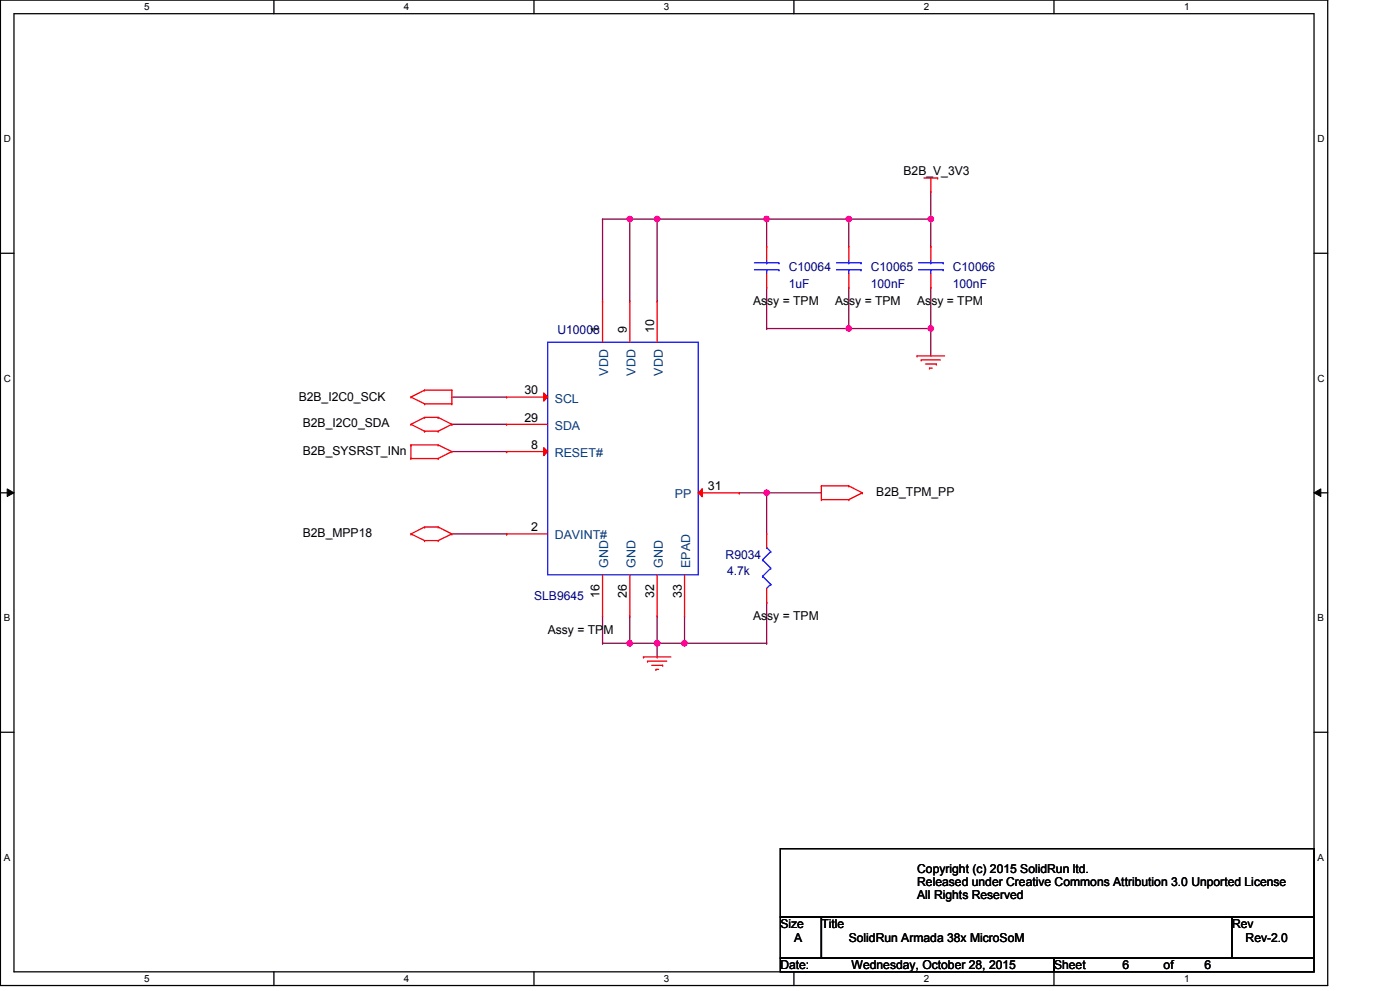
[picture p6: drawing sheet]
<svg xmlns="http://www.w3.org/2000/svg" width="420mm" height="297mm" viewBox="0 0 420 297" stroke-linecap="round" stroke-linejoin="round" font-family="sans-serif">
<path d="M.1 0h398.2v295.4h-398.2zM4.2 4.1h390v287.2h-390z" fill="none" stroke="#000" stroke-width=".38"/>
<g fill="#fff">
<path d="M43.2 .5h1.6v3.2h-1.6z"/>
<path d="M43.2 291.7h1.6v3.2h-1.6z"/>
</g>
<path d="M82.2 0v4.1M82.2 291.3v4.1" fill="none" stroke="#000" stroke-width=".38"/>
<g fill="#fff">
<path d="M121.2 .5h1.6v3.2h-1.6z"/>
<path d="M121.2 291.7h1.6v3.2h-1.6z"/>
</g>
<path d="M160.2 0v4.1M160.2 291.3v4.1" fill="none" stroke="#000" stroke-width=".38"/>
<g fill="#fff">
<path d="M199.2 .5h1.6v3.2h-1.6z"/>
<path d="M199.2 291.7h1.6v3.2h-1.6z"/>
</g>
<path d="M238.2 0v4.1M238.2 291.3v4.1" fill="none" stroke="#000" stroke-width=".38"/>
<g fill="#fff">
<path d="M277.2 .5h1.6v3.2h-1.6z"/>
<path d="M277.2 291.7h1.6v3.2h-1.6z"/>
</g>
<path d="M316.2 0v4.1M316.2 291.3v4.1" fill="none" stroke="#000" stroke-width=".38"/>
<g fill="#fff">
<path d="M355.2 .5h1.6v3.2h-1.6z"/>
<path d="M355.2 291.7h1.6v3.2h-1.6z"/>
<path d="M1.2 40h2.1v3.3h-2.1z"/>
<path d="M395.3 40h2.1v3.3h-2.1z"/>
<path d="M1.2 111.8h2.1v3.3h-2.1z"/>
<path d="M395.3 111.8h2.1v3.3h-2.1z"/>
</g>
<path d="M.1 75.9h4.1M394.2 75.9h4.1" fill="none" stroke="#000" stroke-width=".38"/>
<g fill="#fff">
<path d="M1.2 183.6h1.9v3.2h-1.9z"/>
<path d="M395.3 183.6h1.9v3.2h-1.9z"/>
</g>
<path d="M.1 147.7h4.1M394.2 147.7h4.1" fill="none" stroke="#000" stroke-width=".38"/>
<path d="M2.2 146.5l2 1.2-2 1.1zM394.2 147.7l2-1.2v2.3z" fill="#000"/>
<path d="M2.2 146.5l2 1.2-2 1.1zM394.2 147.7l2-1.2v2.3z" fill="none" stroke="#000" stroke-width=".3"/>
<g fill="#fff">
<path d="M1.1 255.4h2v3.2h-2z"/>
<path d="M395.2 255.4h2v3.2h-2z"/>
</g>
<path d="M.1 219.5h4.1M394.2 219.5h4.1" fill="none" stroke="#000" stroke-width=".38"/>
<path d="M180.8 65.7v24.6" fill="none" stroke="#800040" stroke-width=".38"/>
<circle cx="180.8" cy="65.7" r=".19" fill="#800040"/>
<path d="M180.8 65.7h8.1" fill="none" stroke="#800040" stroke-width=".38"/>
<circle cx="188.9" cy="65.7" r=".19" fill="#800040"/>
<path d="M279.2 65.7v8.1" fill="none" stroke="#800040" stroke-width=".38"/>
<circle cx="279.2" cy="73.8" r=".19" fill="#800040"/>
<path d="M254.6 65.7v8.1" fill="none" stroke="#800040" stroke-width=".38"/>
<circle cx="254.6" cy="65.7" r=".19" fill="#800040"/>
<path d="M254.6 65.7h24.6" fill="none" stroke="#800040" stroke-width=".38"/>
<circle cx="279.2" cy="65.7" r=".19" fill="#800040"/>
<path d="M230 65.7v8.1" fill="none" stroke="#800040" stroke-width=".38"/>
<circle cx="230" cy="65.7" r=".19" fill="#800040"/>
<path d="M230 65.7h24.6" fill="none" stroke="#800040" stroke-width=".38"/>
<circle cx="254.6" cy="65.7" r=".19" fill="#800040"/>
<circle cx="254.6" cy="65.6" r=".78" fill="#f0f"/>
<circle cx="254.6" cy="65.6" r=".78" fill="none" stroke="#f0f" stroke-width=".38"/>
<path d="M188.9 65.7v24.6" fill="none" stroke="#800040" stroke-width=".38"/>
<circle cx="188.9" cy="65.7" r=".19" fill="#800040"/>
<circle cx="188.9" cy="65.6" r=".78" fill="#f0f"/>
<circle cx="188.9" cy="65.6" r=".78" fill="none" stroke="#f0f" stroke-width=".38"/>
<path d="M188.9 65.7h8.2" fill="none" stroke="#800040" stroke-width=".38"/>
<circle cx="197.1" cy="65.7" r=".19" fill="#800040"/>
<path d="M197.1 65.7v24.6" fill="none" stroke="#800040" stroke-width=".38"/>
<circle cx="197.1" cy="65.7" r=".19" fill="#800040"/>
<path d="M197.1 65.7h32.9" fill="none" stroke="#800040" stroke-width=".38"/>
<circle cx="230" cy="65.7" r=".19" fill="#800040"/>
<circle cx="197.2" cy="65.6" r=".8" fill="#f0f"/>
<circle cx="197.2" cy="65.6" r=".8" fill="none" stroke="#f0f" stroke-width=".38"/>
<circle cx="230" cy="65.6" r=".78" fill="#f0f"/>
<circle cx="230" cy="65.6" r=".78" fill="none" stroke="#f0f" stroke-width=".38"/>
<path d="M230 86.1v12.4" fill="none" stroke="#800040" stroke-width=".38"/>
<circle cx="230" cy="98.5" r=".19" fill="#800040"/>
<path d="M230 98.5h24.6" fill="none" stroke="#800040" stroke-width=".38"/>
<circle cx="254.6" cy="98.5" r=".19" fill="#800040"/>
<circle cx="254.6" cy="98.4" r=".79" fill="#f0f"/>
<circle cx="254.6" cy="98.4" r=".79" fill="none" stroke="#f0f" stroke-width=".38"/>
<path d="M279.2 86.1v12.4" fill="none" stroke="#800040" stroke-width=".38"/>
<circle cx="279.2" cy="86.1" r=".19" fill="#800040"/>
<circle cx="279.2" cy="98.4" r=".8" fill="#f0f"/>
<circle cx="279.2" cy="98.4" r=".8" fill="none" stroke="#f0f" stroke-width=".38"/>
<path d="M254.6 86.1v12.4" fill="none" stroke="#800040" stroke-width=".38"/>
<circle cx="254.6" cy="98.5" r=".19" fill="#800040"/>
<path d="M254.6 98.5h24.6" fill="none" stroke="#800040" stroke-width=".38"/>
<circle cx="279.2" cy="98.5" r=".19" fill="#800040"/>
<path d="M180.8 184.6v8.2" fill="none" stroke="#800040" stroke-width=".38"/>
<circle cx="180.8" cy="192.8" r=".19" fill="#800040"/>
<path d="M180.8 192.8h8.1" fill="none" stroke="#800040" stroke-width=".38"/>
<circle cx="188.9" cy="192.8" r=".19" fill="#800040"/>
<path d="M197.1 192.8v4.1" fill="none" stroke="#800040" stroke-width=".38"/>
<circle cx="197.1" cy="196.9" r=".19" fill="#800040"/>
<path d="M197.1 184.6v8.2" fill="none" stroke="#800040" stroke-width=".38"/>
<circle cx="197.1" cy="192.8" r=".19" fill="#800040"/>
<path d="M188.9 184.6v8.2" fill="none" stroke="#800040" stroke-width=".38"/>
<circle cx="188.9" cy="192.8" r=".19" fill="#800040"/>
<circle cx="188.9" cy="192.8" r=".79" fill="#f0f"/>
<circle cx="188.9" cy="192.8" r=".79" fill="none" stroke="#f0f" stroke-width=".38"/>
<path d="M188.9 192.8h8.2" fill="none" stroke="#800040" stroke-width=".38"/>
<circle cx="197.1" cy="192.8" r=".19" fill="#800040"/>
<path d="M279.2 98.5v8.2" fill="none" stroke="#800040" stroke-width=".38"/>
<circle cx="279.2" cy="98.5" r=".19" fill="#800040"/>
<path d="M279.2 57.4v8.3" fill="none" stroke="#800040" stroke-width=".38"/>
<circle cx="279.2" cy="65.7" r=".19" fill="#800040"/>
<circle cx="279.2" cy="65.6" r=".79" fill="#f0f"/>
<circle cx="279.2" cy="65.6" r=".79" fill="none" stroke="#f0f" stroke-width=".38"/>
<path d="M135.6 119h16.4" fill="none" stroke="#800040" stroke-width=".38"/>
<circle cx="135.6" cy="119" r=".19" fill="#800040"/>
<path d="M135.6 127.2h16.4" fill="none" stroke="#800040" stroke-width=".38"/>
<circle cx="135.6" cy="127.2" r=".19" fill="#800040"/>
<path d="M135.6 135.3h16.4" fill="none" stroke="#800040" stroke-width=".38"/>
<circle cx="152" cy="135.3" r=".19" fill="#800040"/>
<path d="M221.8 147.7h8.2" fill="none" stroke="#800040" stroke-width=".38"/>
<circle cx="221.8" cy="147.7" r=".19" fill="#800040"/>
<path d="M230 147.7v12.3" fill="none" stroke="#800040" stroke-width=".38"/>
<circle cx="230" cy="147.7" r=".19" fill="#800040"/>
<circle cx="230" cy="147.7" r=".78" fill="#f0f"/>
<circle cx="230" cy="147.7" r=".78" fill="none" stroke="#f0f" stroke-width=".38"/>
<path d="M230 180.5v12.3" fill="none" stroke="#800040" stroke-width=".38"/>
<circle cx="230" cy="180.5" r=".19" fill="#800040"/>
<path d="M197.1 192.8h8.3" fill="none" stroke="#800040" stroke-width=".38"/>
<circle cx="205.4" cy="192.8" r=".19" fill="#800040"/>
<circle cx="197.1" cy="192.8" r=".81" fill="#f0f"/>
<circle cx="197.1" cy="192.8" r=".81" fill="none" stroke="#f0f" stroke-width=".38"/>
<circle cx="205.3" cy="192.8" r=".8" fill="#f0f"/>
<circle cx="205.3" cy="192.8" r=".8" fill="none" stroke="#f0f" stroke-width=".38"/>
<path d="M230 147.7h16.4" fill="none" stroke="#800040" stroke-width=".38"/>
<circle cx="230" cy="147.7" r=".19" fill="#800040"/>
<path d="M205.4 184.6v8.2" fill="none" stroke="#800040" stroke-width=".38"/>
<circle cx="205.4" cy="192.8" r=".19" fill="#800040"/>
<path d="M205.4 192.8h24.6" fill="none" stroke="#800040" stroke-width=".38"/>
<circle cx="230" cy="192.8" r=".19" fill="#800040"/>
<path d="M135.6 160h16.4" fill="none" stroke="#800040" stroke-width=".38"/>
<circle cx="152" cy="160" r=".19" fill="#800040"/>
<path d="M127.4 116.9h8.2" fill="none" stroke="#f00" stroke-width=".38"/>
<circle cx="127.4" cy="116.9" r=".19" fill="#f00"/>
<path d="M127.4 116.9l-4.1 2.1" fill="none" stroke="#f00" stroke-width=".38"/>
<circle cx="123.3" cy="119" r=".19" fill="#f00"/>
<path d="M123.3 119l4.1 2" fill="none" stroke="#f00" stroke-width=".38"/>
<circle cx="127.4" cy="121" r=".19" fill="#f00"/>
<path d="M127.4 121h8.2" fill="none" stroke="#f00" stroke-width=".38"/>
<circle cx="135.6" cy="121" r=".19" fill="#f00"/>
<path d="M135.6 116.9v4.1" fill="none" stroke="#f00" stroke-width=".38"/>
<circle cx="135.6" cy="116.9" r=".19" fill="#f00"/>
<path d="M123.3 127.2l4.1 2" fill="none" stroke="#f00" stroke-width=".38"/>
<circle cx="127.4" cy="129.2" r=".19" fill="#f00"/>
<path d="M127.4 129.2h4" fill="none" stroke="#f00" stroke-width=".38"/>
<circle cx="131.4" cy="129.2" r=".19" fill="#f00"/>
<path d="M135.6 127.2l-4.2 2" fill="none" stroke="#f00" stroke-width=".38"/>
<circle cx="135.6" cy="127.2" r=".19" fill="#f00"/>
<path d="M131.4 125.1l4.2 2.1" fill="none" stroke="#f00" stroke-width=".38"/>
<circle cx="131.4" cy="125.1" r=".19" fill="#f00"/>
<path d="M127.4 125.1h4" fill="none" stroke="#f00" stroke-width=".38"/>
<circle cx="127.4" cy="125.1" r=".19" fill="#f00"/>
<path d="M127.4 125.1l-4.1 2.1" fill="none" stroke="#f00" stroke-width=".38"/>
<circle cx="123.3" cy="127.2" r=".19" fill="#f00"/>
<path d="M131.4 133.3l4.2 2" fill="none" stroke="#f00" stroke-width=".38"/>
<circle cx="131.4" cy="133.3" r=".19" fill="#f00"/>
<path d="M123.3 133.3h8.1" fill="none" stroke="#f00" stroke-width=".38"/>
<circle cx="123.3" cy="133.3" r=".19" fill="#f00"/>
<path d="M123.3 133.3v4.1" fill="none" stroke="#f00" stroke-width=".38"/>
<circle cx="123.3" cy="137.4" r=".19" fill="#f00"/>
<path d="M123.3 137.4h8.1" fill="none" stroke="#f00" stroke-width=".38"/>
<circle cx="131.4" cy="137.4" r=".19" fill="#f00"/>
<path d="M135.6 135.3l-4.2 2.1" fill="none" stroke="#f00" stroke-width=".38"/>
<circle cx="135.6" cy="135.3" r=".19" fill="#f00"/>
<path d="M246.4 149.7h8.2" fill="none" stroke="#f00" stroke-width=".38"/>
<circle cx="254.6" cy="149.7" r=".19" fill="#f00"/>
<path d="M258.7 147.7l-4.1 2" fill="none" stroke="#f00" stroke-width=".38"/>
<circle cx="258.7" cy="147.7" r=".19" fill="#f00"/>
<path d="M254.6 145.6l4.1 2.1" fill="none" stroke="#f00" stroke-width=".38"/>
<circle cx="254.6" cy="145.6" r=".19" fill="#f00"/>
<path d="M246.4 145.6h8.2" fill="none" stroke="#f00" stroke-width=".38"/>
<circle cx="246.4" cy="145.6" r=".19" fill="#f00"/>
<path d="M246.4 145.6v4.1" fill="none" stroke="#f00" stroke-width=".38"/>
<circle cx="246.4" cy="149.7" r=".19" fill="#f00"/>
<path d="M123.3 160l4.1 2" fill="none" stroke="#f00" stroke-width=".38"/>
<circle cx="127.4" cy="162" r=".19" fill="#f00"/>
<path d="M127.4 162h4" fill="none" stroke="#f00" stroke-width=".38"/>
<circle cx="131.4" cy="162" r=".19" fill="#f00"/>
<path d="M135.6 160l-4.2 2" fill="none" stroke="#f00" stroke-width=".38"/>
<circle cx="135.6" cy="160" r=".19" fill="#f00"/>
<path d="M131.4 157.9l4.2 2.1" fill="none" stroke="#f00" stroke-width=".38"/>
<circle cx="131.4" cy="157.9" r=".19" fill="#f00"/>
<path d="M127.4 157.9h4" fill="none" stroke="#f00" stroke-width=".38"/>
<circle cx="127.4" cy="157.9" r=".19" fill="#f00"/>
<path d="M127.4 157.9l-4.1 2.1" fill="none" stroke="#f00" stroke-width=".38"/>
<circle cx="123.3" cy="160" r=".19" fill="#f00"/>
<path d="M275.1 106.7h8.3" fill="none" stroke="#f00" stroke-width=".38"/>
<circle cx="275.1" cy="106.7" r=".19" fill="#f00"/>
<path d="M276.4 107.9h5.7" fill="none" stroke="#f00" stroke-width=".38"/>
<circle cx="276.4" cy="107.9" r=".19" fill="#f00"/>
<path d="M277.6 109.1h3.3" fill="none" stroke="#f00" stroke-width=".38"/>
<circle cx="280.9" cy="109.1" r=".19" fill="#f00"/>
<path d="M278.8 110.3h.9" fill="none" stroke="#f00" stroke-width=".38"/>
<circle cx="278.8" cy="110.3" r=".19" fill="#f00"/>
<path d="M193 196.9h8.3" fill="none" stroke="#f00" stroke-width=".38"/>
<circle cx="193" cy="196.9" r=".19" fill="#f00"/>
<path d="M194.3 198.2h5.7" fill="none" stroke="#f00" stroke-width=".38"/>
<circle cx="194.3" cy="198.2" r=".19" fill="#f00"/>
<path d="M195.5 199.4h3.3" fill="none" stroke="#f00" stroke-width=".38"/>
<circle cx="198.8" cy="199.4" r=".19" fill="#f00"/>
<path d="M196.8 200.6h.8" fill="none" stroke="#f00" stroke-width=".38"/>
<circle cx="196.8" cy="200.6" r=".19" fill="#f00"/>
<path d="M279.2 53.3v4.1" fill="none" stroke="#f00" stroke-width=".38"/>
<circle cx="279.2" cy="57.4" r=".19" fill="#f00"/>
<path d="M277.2 53.3h4.1" fill="none" stroke="#f00" stroke-width=".38"/>
<circle cx="281.3" cy="53.3" r=".19" fill="#f00"/>
<path d="M234.1 254.3h160.1v20.5h-160.1zM234.1 274.8h12.3v12.3h-12.3zM246.4 274.8h123.2v12.3h-123.2zM369.6 274.8h24.6v12.3h-24.6zM234.1 287.1h82.1v4.2h-82.1zM316.2 287.1h78v4.2h-78z" fill="none" stroke="#000" stroke-width=".38"/>
<path d="M164.3 102.6h45.2v69.7h-45.2z" fill="none" stroke="#00f" stroke-width=".38"/>
<path d="M209.5 147.7l1.2-1.2v2.4z" fill="#f00"/>
<path d="M209.5 147.7l1.2-1.2v2.4zM209.5 147.7h12.3" fill="none" stroke="#f00" stroke-width=".38"/>
<circle cx="221.8" cy="147.7" r=".19" fill="#f00"/>
<path d="M180.8 90.3v12.3" fill="none" stroke="#f00" stroke-width=".38"/>
<circle cx="180.8" cy="90.3" r=".19" fill="#f00"/>
<path d="M188.9 90.3v12.3" fill="none" stroke="#f00" stroke-width=".38"/>
<circle cx="188.9" cy="90.3" r=".19" fill="#f00"/>
<path d="M197.1 90.3v12.3" fill="none" stroke="#f00" stroke-width=".38"/>
<circle cx="197.1" cy="90.3" r=".19" fill="#f00"/>
<path d="M180.8 172.3v12.3" fill="none" stroke="#f00" stroke-width=".38"/>
<circle cx="180.8" cy="184.6" r=".19" fill="#f00"/>
<path d="M188.9 172.3v12.3" fill="none" stroke="#f00" stroke-width=".38"/>
<circle cx="188.9" cy="184.6" r=".19" fill="#f00"/>
<path d="M197.1 172.3v12.3" fill="none" stroke="#f00" stroke-width=".38"/>
<circle cx="197.1" cy="184.6" r=".19" fill="#f00"/>
<path d="M163.1 117.8l1.2 1.2-1.2 1.2z" fill="#f00"/>
<path d="M152 119h12.3M163.1 117.8l1.2 1.2-1.2 1.2z" fill="none" stroke="#f00" stroke-width=".38"/>
<circle cx="152" cy="119" r=".19" fill="#f00"/>
<path d="M152 127.2h12.3" fill="none" stroke="#f00" stroke-width=".38"/>
<circle cx="152" cy="127.2" r=".19" fill="#f00"/>
<path d="M163.1 134.2l1.2 1.1-1.2 1.3z" fill="#f00"/>
<path d="M152 135.3h12.3M163.1 134.2l1.2 1.1-1.2 1.3z" fill="none" stroke="#f00" stroke-width=".38"/>
<circle cx="152" cy="135.3" r=".19" fill="#f00"/>
<path d="M152 160h12.3" fill="none" stroke="#f00" stroke-width=".38"/>
<circle cx="152" cy="160" r=".19" fill="#f00"/>
<path d="M205.4 172.3v12.3" fill="none" stroke="#f00" stroke-width=".38"/>
<circle cx="205.4" cy="184.6" r=".19" fill="#f00"/>
<path d="M230 78v.8" fill="none" stroke="#00f" stroke-width=".38"/>
<circle cx="230" cy="78.8" r=".19" fill="#00f"/>
<path d="M226.3 80.9h7.4" fill="none" stroke="#00f" stroke-width=".38"/>
<circle cx="233.7" cy="80.9" r=".19" fill="#00f"/>
<path d="M226.3 78.8h7.4" fill="none" stroke="#00f" stroke-width=".38"/>
<circle cx="233.7" cy="78.8" r=".19" fill="#00f"/>
<path d="M230 80.9v1.1" fill="none" stroke="#00f" stroke-width=".38"/>
<circle cx="230" cy="80.9" r=".19" fill="#00f"/>
<path d="M230 73.8v4.2" fill="none" stroke="#f00" stroke-width=".38"/>
<circle cx="230" cy="73.8" r=".19" fill="#f00"/>
<path d="M230 82v4.1" fill="none" stroke="#f00" stroke-width=".38"/>
<circle cx="230" cy="86.1" r=".19" fill="#f00"/>
<path d="M231.2 175.1l-1.2 1.3" fill="none" stroke="#00f" stroke-width=".38"/>
<circle cx="231.2" cy="175.1" r=".19" fill="#00f"/>
<path d="M228.8 172.7l2.4 2.4" fill="none" stroke="#00f" stroke-width=".38"/>
<circle cx="228.8" cy="172.7" r=".19" fill="#00f"/>
<path d="M231.2 170.3l-2.4 2.4" fill="none" stroke="#00f" stroke-width=".38"/>
<circle cx="231.2" cy="170.3" r=".19" fill="#00f"/>
<path d="M228.8 167.8l2.4 2.5" fill="none" stroke="#00f" stroke-width=".38"/>
<circle cx="228.8" cy="167.8" r=".19" fill="#00f"/>
<path d="M231.2 165.3l-2.4 2.5" fill="none" stroke="#00f" stroke-width=".38"/>
<circle cx="231.2" cy="165.3" r=".19" fill="#00f"/>
<path d="M230 164.1l1.2 1.2" fill="none" stroke="#00f" stroke-width=".38"/>
<circle cx="230" cy="164.1" r=".19" fill="#00f"/>
<path d="M230 176.4v4.1" fill="none" stroke="#f00" stroke-width=".38"/>
<circle cx="230" cy="180.5" r=".19" fill="#f00"/>
<path d="M230 160v4.1" fill="none" stroke="#f00" stroke-width=".38"/>
<circle cx="230" cy="160" r=".19" fill="#f00"/>
<path d="M279.2 78v.8" fill="none" stroke="#00f" stroke-width=".38"/>
<circle cx="279.2" cy="78.8" r=".19" fill="#00f"/>
<path d="M275.5 80.9h7.5" fill="none" stroke="#00f" stroke-width=".38"/>
<circle cx="283" cy="80.9" r=".19" fill="#00f"/>
<path d="M275.5 78.8h7.5" fill="none" stroke="#00f" stroke-width=".38"/>
<circle cx="283" cy="78.8" r=".19" fill="#00f"/>
<path d="M279.2 80.9v1.1" fill="none" stroke="#00f" stroke-width=".38"/>
<circle cx="279.2" cy="80.9" r=".19" fill="#00f"/>
<path d="M279.2 73.8v4.2" fill="none" stroke="#f00" stroke-width=".38"/>
<circle cx="279.2" cy="73.8" r=".19" fill="#f00"/>
<path d="M279.2 82v4.1" fill="none" stroke="#f00" stroke-width=".38"/>
<circle cx="279.2" cy="86.1" r=".19" fill="#f00"/>
<path d="M254.6 78v.8" fill="none" stroke="#00f" stroke-width=".38"/>
<circle cx="254.6" cy="78.8" r=".19" fill="#00f"/>
<path d="M251 80.9h7.3" fill="none" stroke="#00f" stroke-width=".38"/>
<circle cx="258.3" cy="80.9" r=".19" fill="#00f"/>
<path d="M251 78.8h7.3" fill="none" stroke="#00f" stroke-width=".38"/>
<circle cx="258.3" cy="78.8" r=".19" fill="#00f"/>
<path d="M254.6 80.9v1.1" fill="none" stroke="#00f" stroke-width=".38"/>
<circle cx="254.6" cy="80.9" r=".19" fill="#00f"/>
<path d="M254.6 73.8v4.2" fill="none" stroke="#f00" stroke-width=".38"/>
<circle cx="254.6" cy="73.8" r=".19" fill="#f00"/>
<path d="M254.6 82v4.1" fill="none" stroke="#f00" stroke-width=".38"/>
<circle cx="254.6" cy="86.1" r=".19" fill="#f00"/>
<circle cx="254.6" cy="65.6" r=".78" fill="#f0f"/>
<circle cx="254.6" cy="65.6" r=".78" fill="none" stroke="#f0f" stroke-width=".38"/>
<circle cx="188.9" cy="65.6" r=".78" fill="#f0f"/>
<circle cx="188.9" cy="65.6" r=".78" fill="none" stroke="#f0f" stroke-width=".38"/>
<circle cx="197.2" cy="65.6" r=".8" fill="#f0f"/>
<circle cx="197.2" cy="65.6" r=".8" fill="none" stroke="#f0f" stroke-width=".38"/>
<circle cx="230" cy="65.6" r=".78" fill="#f0f"/>
<circle cx="230" cy="65.6" r=".78" fill="none" stroke="#f0f" stroke-width=".38"/>
<circle cx="254.6" cy="98.4" r=".79" fill="#f0f"/>
<circle cx="254.6" cy="98.4" r=".79" fill="none" stroke="#f0f" stroke-width=".38"/>
<circle cx="279.2" cy="98.4" r=".8" fill="#f0f"/>
<circle cx="279.2" cy="98.4" r=".8" fill="none" stroke="#f0f" stroke-width=".38"/>
<circle cx="188.9" cy="192.8" r=".79" fill="#f0f"/>
<circle cx="188.9" cy="192.8" r=".79" fill="none" stroke="#f0f" stroke-width=".38"/>
<circle cx="279.2" cy="65.6" r=".79" fill="#f0f"/>
<circle cx="279.2" cy="65.6" r=".79" fill="none" stroke="#f0f" stroke-width=".38"/>
<circle cx="230" cy="147.7" r=".78" fill="#f0f"/>
<circle cx="230" cy="147.7" r=".78" fill="none" stroke="#f0f" stroke-width=".38"/>
<circle cx="197.1" cy="192.8" r=".81" fill="#f0f"/>
<circle cx="197.1" cy="192.8" r=".81" fill="none" stroke="#f0f" stroke-width=".38"/>
<circle cx="205.3" cy="192.8" r=".8" fill="#f0f"/>
<circle cx="205.3" cy="192.8" r=".8" fill="none" stroke="#f0f" stroke-width=".38"/>
<g font-size="3.7">
<text x="271.1" y="52.5">B2B_V_3V3</text>
<text x="225.9" y="91.5">Assy = TPM</text>
<text x="250.5" y="91.5">Assy = TPM</text>
<text x="275.2" y="91.5">Assy = TPM</text>
<text x="179.9" y="99.7" transform="rotate(-90 179.9 99.7)">1</text>
<text x="188.1" y="99.7" transform="rotate(-90 188.1 99.7)">9</text>
<text x="196.3" y="99.7" transform="rotate(-90 196.3 99.7)">10</text>
<text x="157.3" y="118.2">30</text>
<text x="89.6" y="120.2">B2B_I2C0_SCK</text>
<text x="90.8" y="128.1">B2B_I2C0_SDA</text>
<text x="157.3" y="126.4">29</text>
<text x="90.8" y="136.2">B2B_SYSRST_INn</text>
<text x="159.4" y="134.5">8</text>
<text x="212.3" y="146.9">31</text>
<text x="262.9" y="148.5">B2B_TPM_PP</text>
<text x="90.8" y="160.8">B2B_MPP18</text>
<text x="159.4" y="159.2">2</text>
<text x="179.9" y="179.3" transform="rotate(-90 179.9 179.3)">16</text>
<text x="188.1" y="179.3" transform="rotate(-90 188.1 179.3)">26</text>
<text x="196.3" y="179.3" transform="rotate(-90 196.3 179.3)">32</text>
<text x="204.5" y="179.3" transform="rotate(-90 204.5 179.3)">33</text>
<text x="225.9" y="185.8">Assy = TPM</text>
<text x="164.3" y="189.9">Assy = TPM</text>
<text x="275.2" y="261.7">Copyright (c) 2015 SolidRun ltd.</text>
<text x="275.2" y="265.6">Released under Creative Commons Attribution 3.0 Unported License</text>
<text x="275.2" y="269.3">All Rights Reserved</text>
<text x="234.1" y="278.2">Size</text>
<text x="246.4" y="278.2">Title</text>
<text x="369.6" y="278.2">Rev</text>
<text x="238.2" y="282.2">A</text>
<text x="254.6" y="282.2">SolidRun Armada 38x MicroSoM</text>
<text x="373.7" y="282.2">Rev-2.0</text>
<text x="234.1" y="290.5">Date:</text>
<text x="255.5" y="290.5">Wednesday, October 28, 2015</text>
<text x="316.2" y="290.5">Sheet</text>
<text x="336.8" y="290.5">6</text>
<text x="349.1" y="290.5">of</text>
<text x="361.4" y="290.5">6</text>
</g>
<g font-size="3.7" fill="#000080">
<text x="236.6" y="81.3">C10064</text>
<text x="261.2" y="81.3">C10065</text>
<text x="285.8" y="81.3">C10066</text>
<text x="236.6" y="86.2">1uF</text>
<text x="261.2" y="86.2">100nF</text>
<text x="285.8" y="86.2">100nF</text>
<text x="167.2" y="100.2">U10008</text>
<text x="217.7" y="167.4">R9034</text>
<text x="218.1" y="172.3">4.7k</text>
<text x="160.2" y="179.7">SLB9645</text>
</g>
<g font-size="3.7" fill="#004080">
<text x="182.5" y="112.6" transform="rotate(-90 182.5 112.6)">VDD</text>
<text x="190.7" y="112.6" transform="rotate(-90 190.7 112.6)">VDD</text>
<text x="198.8" y="112.6" transform="rotate(-90 198.8 112.6)">VDD</text>
<text x="166.4" y="120.6">SCL</text>
<text x="166.4" y="128.9">SDA</text>
<text x="166.4" y="137">RESET#</text>
<text x="202.4" y="149.4">PP</text>
<text x="166.4" y="161.7">DAVINT#</text>
<text x="182.5" y="170.2" transform="rotate(-90 182.5 170.2)">GND</text>
<text x="190.7" y="170.2" transform="rotate(-90 190.7 170.2)">GND</text>
<text x="198.8" y="170.2" transform="rotate(-90 198.8 170.2)">GND</text>
<text x="207.1" y="170.2" transform="rotate(-90 207.1 170.2)">EPAD</text>
</g>
<g font-size="2.9">
<text x="43.2" y="3.1">5</text>
<text x="121.2" y="3.1">4</text>
<text x="199.2" y="3.1">3</text>
<text x="277.2" y="3.1">2</text>
<text x="355.2" y="3.1">1</text>
<text x="1.2" y="42.6">D</text>
<text x="395.3" y="42.6">D</text>
<text x="1.2" y="114.4">C</text>
<text x="395.3" y="114.4">C</text>
<text x="1.2" y="186.2">B</text>
<text x="395.3" y="186.2">B</text>
<text x="1.2" y="258">A</text>
<text x="395.3" y="258">A</text>
<text x="43.2" y="294.3">5</text>
<text x="121.2" y="294.3">4</text>
<text x="199.2" y="294.3">3</text>
<text x="277.2" y="294.3">2</text>
<text x="355.2" y="294.3">1</text>
</g>
</svg>
